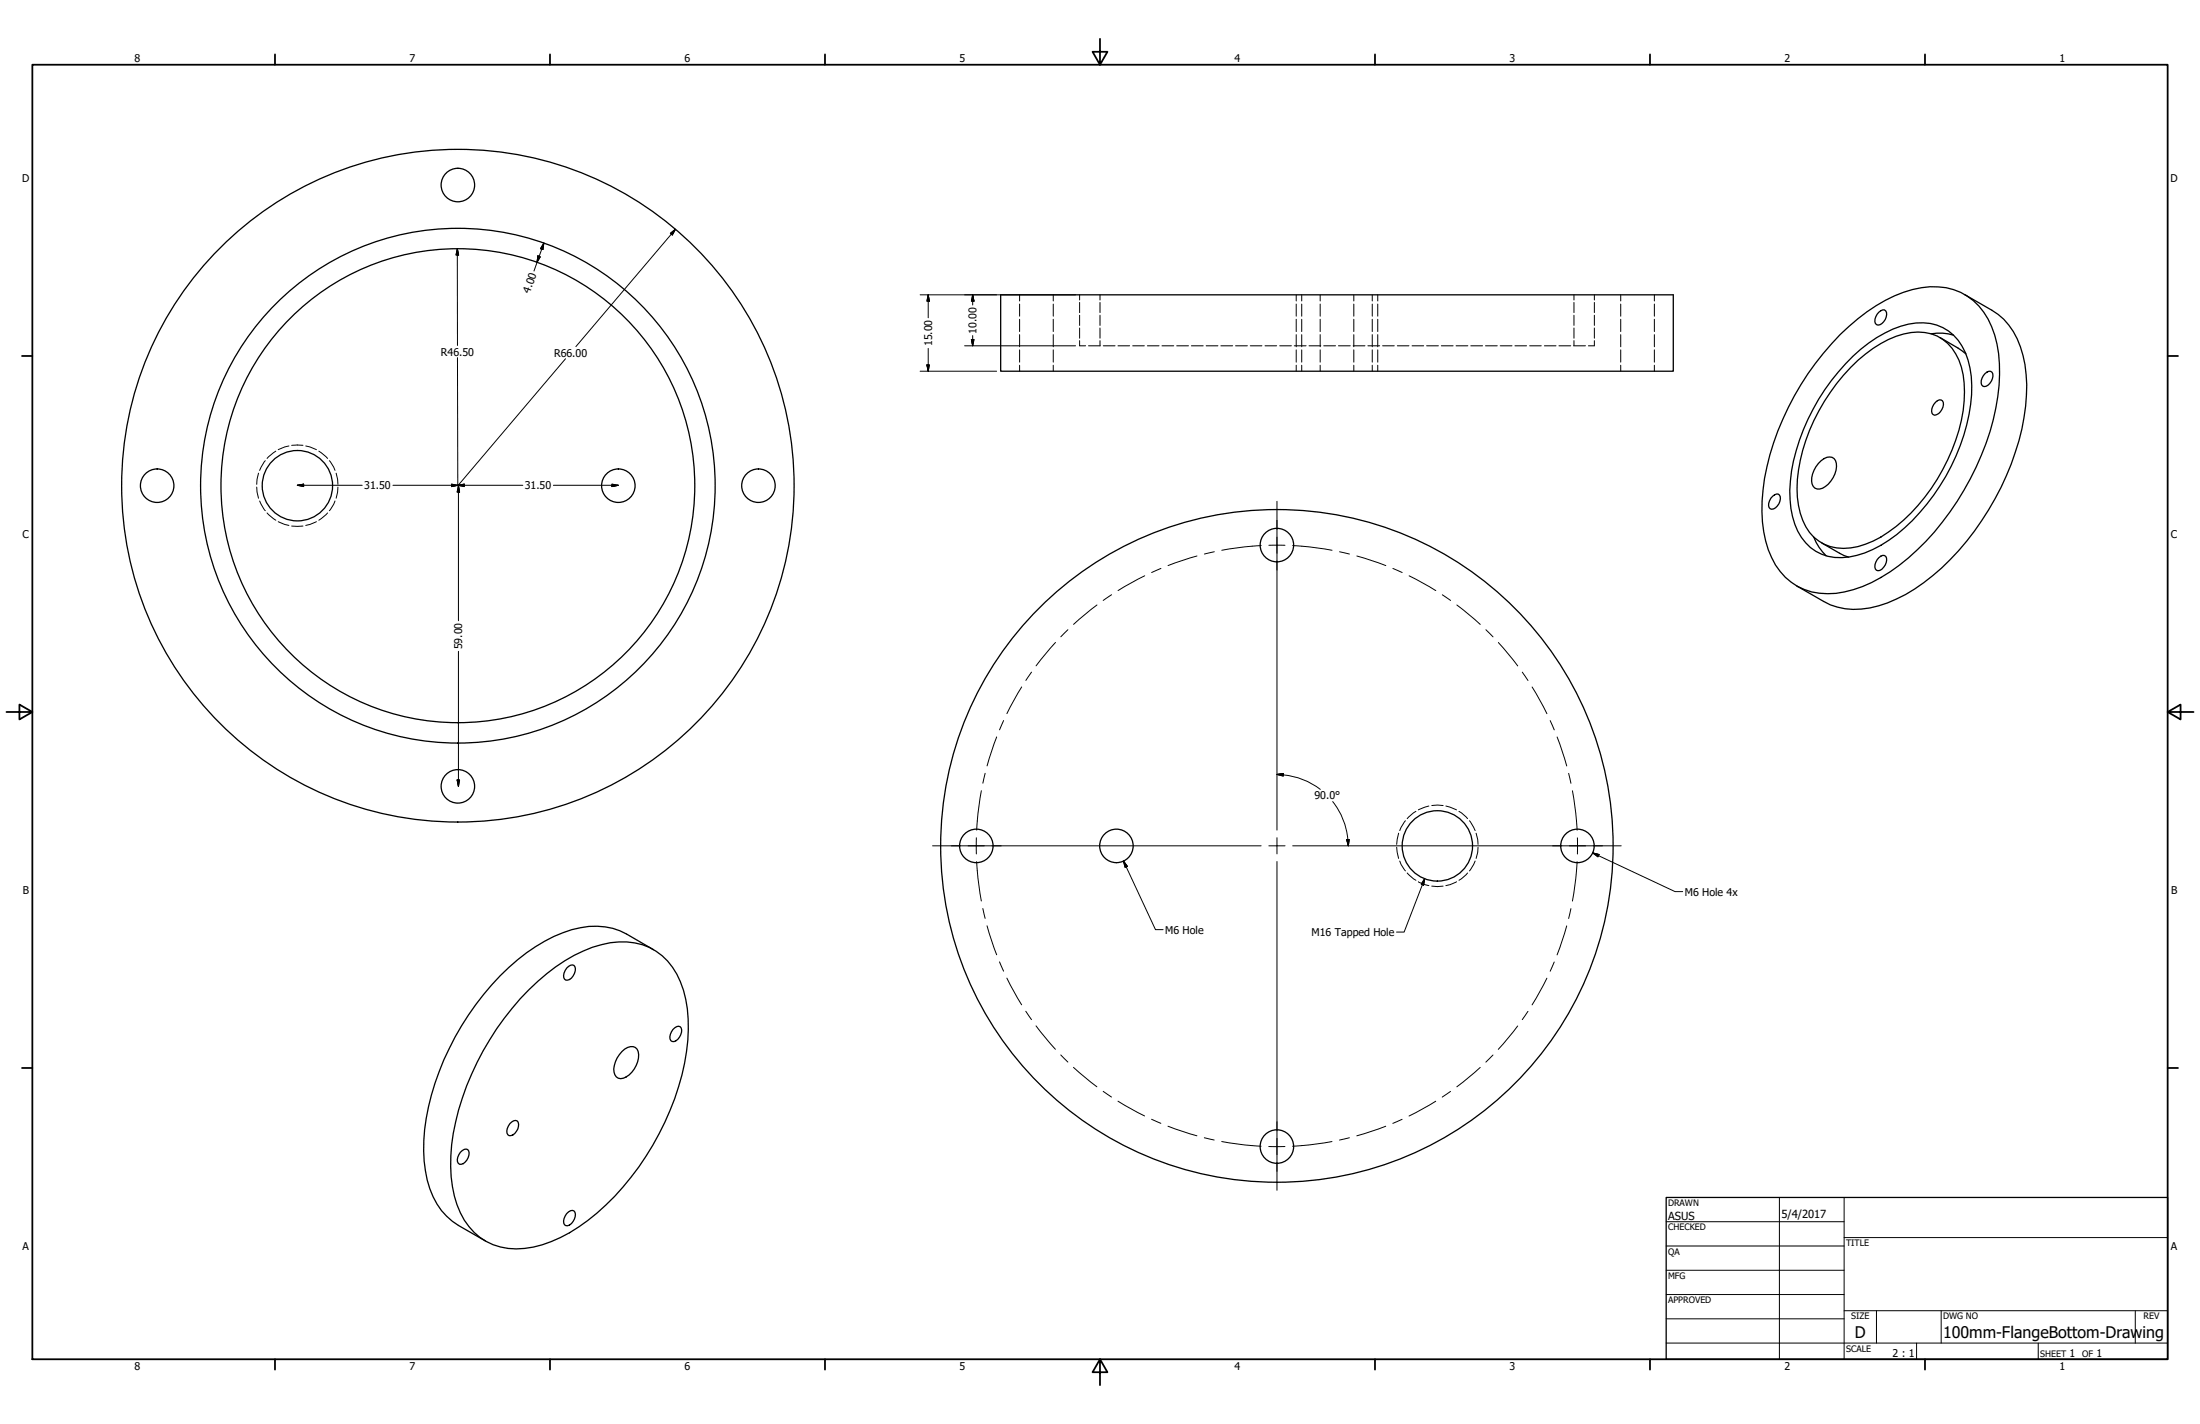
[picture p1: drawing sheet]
<svg xmlns="http://www.w3.org/2000/svg" width="864mm" height="559mm" viewBox="0 0 864 559" stroke-linecap="round" stroke-linejoin="round" font-family="sans-serif">
<!-- layer: Visible (ANSI) -->
<g fill="none" stroke="#000" stroke-width=".51">
<path d="M392.8 115.7h264v30h-264zM771.3 115.6l10.6 6.1a26.9 26.9 0 0 1 12.2 17.8 69.3 69.3 0 0 1-3 38 107.7 107.7 0 0 1-36 51.2 46.7 46.7 0 0 1-27.7 10.4 24.5 24.5 0 0 1-11.5-3.1l-10.6-6.1M722.3 131.3a65.3 65.3 0 0 1 28.5-17.7 25.1 25.1 0 0 1 26 6.5 38.2 38.2 0 0 1 8.1 26.8 100.9 100.9 0 0 1-22.5 58.1 79.8 79.8 0 0 1-31.3 25.2 29.9 29.9 0 0 1-25.5-.1 28.4 28.4 0 0 1-13.3-21.4 79.6 79.6 0 0 1 7.5-44.2 109.5 109.5 0 0 1 22.5-33.2zM727.4 139.8a44.9 44.9 0 0 1 24.8-13.1 18.6 18.6 0 0 1 20.3 14.6 51.2 51.2 0 0 1-1.6 29.5 81.1 81.1 0 0 1-29.5 41.2 31.1 31.1 0 0 1-23.9 6.3 19.7 19.7 0 0 1-13.9-15.6 54.9 54.9 0 0 1 2.8-30 83.8 83.8 0 0 1 21-32.9zM737.6 122.5a1.81 1.81 0 0 1 2.6-.5 4.2 4.2 0 0 1-3 5.6 1.68 1.68 0 0 1-1.2-2.4l.9-1.9zM758 131a19.2 19.2 0 0 1 8.8 .5M761.6 132.5l7 4.1 3.1 2.3M726.4 144.2a43.5 43.5 0 0 1 23.8-13.7 16.8 16.8 0 0 1 18.8 10.9 44.3 44.3 0 0 1 0 27.4 73.8 73.8 0 0 1-30.7 42 26.3 26.3 0 0 1-19.8 3.7 17.2 17.2 0 0 1-11.8-13.1 48.7 48.7 0 0 1 2.2-28.6 78.5 78.5 0 0 1 17.5-28.6zM759.8 157.8a1.6 1.6 0 0 1 2-.9 1.6 1.6 0 0 1 1.1 1.9 4.6 4.6 0 0 1-3.4 4.1 1.71 1.71 0 0 1-1.2-2.4l.8-1.9zM779.3 146.6a1.81 1.81 0 0 1 2.6-.5 4.3 4.3 0 0 1-3 5.6 1.71 1.71 0 0 1-1.2-2.4l.9-1.9zM695.8 194.8a1.81 1.81 0 0 1 2.7-.6 4.2 4.2 0 0 1-3 5.6 1.68 1.68 0 0 1-1.2-2.3l.8-2zM714.9 180.8a3.4 3.4 0 0 1 5.6 0 9.6 9.6 0 0 1-6.1 11.1 2.74 2.74 0 0 1-3.3-3.1 10.8 10.8 0 0 1 3.8-8z"/>
<path d="M712 210.7a20.7 20.7 0 0 0 4.9 7.4M715.1 213l7 4.1 3.6 1.5M737.6 218.8a1.81 1.81 0 0 1 2.6-.5 4.3 4.3 0 0 1-3 5.7 1.71 1.71 0 0 1-1.2-2.4l.9-2zM222.4 379.9a2 2 0 0 1 3.3-.6 4.2 4.2 0 0 1-3.6 5.3 3.1 3.1 0 0 1 .3-4.7zM256.5 372.7l-10.6-6.2a28.9 28.9 0 0 0-24.9-.5 79.7 79.7 0 0 0-34.2 28.1 103.1 103.1 0 0 0-20.4 53.4 41.1 41.1 0 0 0 6.9 27.5l4.2 4.2 13.1 7.8M207.6 388.4a63.8 63.8 0 0 1 28.5-17.7 25.3 25.3 0 0 1 26 6.4 38.2 38.2 0 0 1 8.1 26.8 100.9 100.9 0 0 1-22.6 58.1 79.8 79.8 0 0 1-31.3 25.2 29.3 29.3 0 0 1-25.4 0 28.4 28.4 0 0 1-13.3-21.5 72.3 72.3 0 0 1 3.9-34.8 111.5 111.5 0 0 1 26.1-42.5zM244.2 412.6a3.9 3.9 0 0 1 5.9-.9 9.1 9.1 0 0 1-4.3 10.9 2.84 2.84 0 0 1-3 .6 2.84 2.84 0 0 1-1.8-2.4 10.3 10.3 0 0 1 3.2-8.2zM264.2 404a2 2 0 0 1 3.2-.6 4.6 4.6 0 0 1-2.9 5.3h-.7a3.1 3.1 0 0 1 .4-4.7zM180.7 452.2a2 2 0 0 1 3.3-.6 4.2 4.2 0 0 1-3.6 5.3 3.1 3.1 0 0 1 .3-4.7zM200.2 440.9a2 2 0 0 1 3.2-.5 4.2 4.2 0 0 1-3.6 5.2 3.1 3.1 0 0 1 .4-4.7zM222.4 476.2a2 2 0 0 1 3.3-.5 4.6 4.6 0 0 1-2.9 5.3l-.7-.1a3.1 3.1 0 0 1 .3-4.7z"/>
<circle cx="179.7" cy="72.6" r="6.6"/>
<circle cx="61.7" cy="190.6" r="6.6"/>
<circle cx="116.7" cy="190.6" r="13.8"/>
<circle cx="179.7" cy="190.6" r="93"/>
<circle cx="179.7" cy="190.6" r="132"/>
<circle cx="179.7" cy="190.6" r="101"/>
<circle cx="242.7" cy="190.6" r="6.6"/>
<circle cx="297.7" cy="190.6" r="6.6"/>
<circle cx="501.2" cy="213.9" r="6.6"/>
<circle cx="179.7" cy="308.6" r="6.6"/>
<circle cx="383.3" cy="331.9" r="6.6"/>
<circle cx="438.2" cy="331.9" r="6.6"/>
<circle cx="501.2" cy="331.9" r="132"/>
<circle cx="564.2" cy="331.9" r="13.8"/>
<circle cx="619.2" cy="331.9" r="6.6"/>
<circle cx="501.2" cy="449.9" r="6.6"/>
</g>
<!-- layer: Hidden (ANSI) -->
<g fill="none" stroke="#000" stroke-width=".39">
<path d="M400.2 115.7v2.4M400.2 119.3v4.8M413.4 115.7v2.4M413.4 119.3v4.8M423.8 115.7v2M423.8 118.7v4M431.8 115.7v2M431.8 118.7v4M511 115.7v2.4M511 119.3v4.8M518.2 115.7v2.4M518.2 119.3v4.8"/>
<path d="M531.4 115.7v2.4M531.4 119.3v4.8M538.7 115.7v2.4M538.7 119.3v4.8M617.9 115.7v2M617.9 118.7v4M625.9 115.7v2M625.9 118.7v4M636.2 115.7v2.4M636.2 119.3v4.8M649.4 115.7v2.4M649.4 119.3v4.8"/>
<path d="M400.2 125.3v4.8M400.2 131.3v4.8M400.2 137.3v4.8M413.4 125.3v4.8M413.4 131.3v4.8M413.4 137.3v4.8M423.8 133.7v2h2.3M423.8 123.7v4M423.8 128.7v4M427.3 135.7h4.6M431.8 123.7v4M431.8 128.7v4"/>
<path d="M431.8 133.7v2M433.1 135.7h4.6M438.8 135.7h4.6M444.6 135.7h4.6M450.4 135.7h4.6M456.1 135.7h4.7M461.9 135.7h4.6M467.7 135.7h4.6M473.5 135.7h4.6M479.2 135.7h4.7M485 135.7h4.6M490.8 135.7h4.6"/>
<path d="M496.6 135.7h4.5M502.3 135.7h4.6M508.1 135.7h4.6M511 125.3v4.8M511 131.3v4.8M511 137.3v4.8M513.8 135.7h4.7M518.2 125.3v4.8M518.2 131.3v4.8M518.2 137.3v4.8M519.6 135.7h4.7M525.4 135.7h4.6"/>
<path d="M531.2 135.7h4.6M531.4 125.3v4.8M531.4 131.3v4.8M531.4 137.3v4.8M537 135.7h4.6M538.7 125.3v4.8M538.7 131.3v4.8M538.7 137.3v4.8M542.7 135.7h4.6M548.5 135.7h4.6M554.3 135.7h4.6M560 135.7h4.6"/>
<path d="M565.8 135.7h4.6M571.6 135.7h4.6M577.3 135.7h4.7M583.1 135.7h4.7M588.9 135.7h4.6M594.7 135.7h4.5M600.5 135.7h4.5M606.2 135.7h4.6M611.9 135.7h4.7M617.7 135.7h4.7M617.9 123.7v4M617.9 128.7v4"/>
<path d="M617.9 133.7v2M625.9 133.7v2h-2.4M625.9 123.7v4M625.9 128.7v4M636.2 125.3v4.8M636.2 131.3v4.8M636.2 137.3v4.8M649.4 125.3v4.8M649.4 131.3v4.8M649.4 137.3v4.8M400.2 143.3v2.4M413.4 143.3v2.4"/>
<path d="M511 143.3v2.4M518.2 143.3v2.4M531.4 143.3v2.4M538.7 143.3v2.4M636.2 143.3v2.4M649.4 143.3v2.4"/>
</g>
<!-- layer: Hidden Narrow (ANSI) -->
<g fill="none" stroke="#000" stroke-width=".39">
<path d="M508.8 115.7v2.4M508.8 119.3v4.8M540.8 115.7v2.4M540.8 119.3v4.8M508.8 125.3v4.8M508.8 131.3v4.8M508.8 137.3v4.8M540.8 125.3v4.8M540.8 131.3v4.8M540.8 137.3v4.8M508.8 143.3v2.4M540.8 143.3v2.4"/>
<path d="M108.3 177l-3.5 2.9M113.4 175l-4.2 1.5M114.5 174.8h4.4M120 175l4.2 1.5M125.2 177l3.4 2.9M100.8 191.1l.7 4.4M101.5 185.7l-.7 4.4M101.9 196.6l2.2 3.8M104.1 180.8l-2.2 3.8M129.3 180.8l1.7 2.5 .5 1.3M131.5 196.6l-.5 1.3-1.7 2.5M132 185.7l.7 4.4"/>
<path d="M132.7 191.1l-.7 4.4M104.8 201.3l3.5 2.9M109.2 204.7l4.2 1.5M114.5 206.4h4.4M124.2 204.7l-4.2 1.5M128.6 201.3l-3.4 2.9M555.8 318.4l-3.4 2.8M560.9 316.3l-4.1 1.5M562 316.1h4.5M567.6 316.3l4.2 1.5M572.7 318.4l3.4 2.8M548.3 332.5l.7 4.4"/>
<path d="M549 327l-.7 4.3M549.5 337.9l.5 1.3 1.7 2.6M551.7 322.1l-2.2 3.8M576.8 322.1l2.3 3.8M579.1 337.9l-2.3 3.9M579.4 327l.7 2.4 .1 1.9M580.2 332.5l-.1 2-.7 2.4M552.4 342.6l3.4 2.8M556.8 346l4.1 1.5M562 347.7h4.5M571.8 346l-2.6 1.2-1.6 .3M576.1 342.6l-3.4 2.8"/>
</g>
<!-- layer: Border (ANSI) -->
<g fill="none" stroke="#000" stroke-width=".7">
<path d="M431.8 15.2v10.2l-2.9-5.1h5.8l-2.9 5.1M12.7 25.4h838.2v508h-838.2zM107.9 21.3v4.1M215.9 21.3v4.1M323.8 21.3v4.1M539.8 21.3v4.1M647.7 21.3v4.1M755.6 21.3v4.1M8.6 139.7h4.1M850.9 139.7h4.1M2.5 279.4h10.2l-5.1-2.9v5.8l5.1-2.9M850.9 279.4l5.1 2.9v-5.8l-5.1 2.9h10.2"/>
<path d="M8.6 419.1h4.1M850.9 419.1h4.1M107.9 533.4v4.1M215.9 533.4v4.1M323.8 533.4v4.1M431.8 533.4l2.9 5.1h-5.8l2.9-5.1v10.2M539.8 533.4v4.1M647.7 533.4v4.1M755.6 533.4v4.1"/>
</g>
<!-- layer: Title (ANSI) -->
<g fill="none" stroke="#000" stroke-width=".39">
<path d="M654 479.4h69.9M698.5 469.9v63.5M723.9 469.9v63.5M654 488.9h69.9M654 498.5h69.9M723.9 485.6h127M654 508h69.9M654 517.5h69.9M723.9 514.3h127M736.6 514.3v12.7M762 514.3v12.7M838.2 514.3v12.7"/>
<path d="M654 527h196.9M752.3 527v6.4M800.1 527v6.4"/>
</g>
<path d="M654 469.9h196.9v63.5h-196.9z" fill="none" stroke="#000" stroke-width=".51"/>
<!-- layer: Dimension (ANSI) -->
<g fill="none" stroke="#000" stroke-width=".39">
<path d="M179.5 97.6l.5 2.5h-1zM179.5 97.6l.1 38M213.5 95.4l-.4 2.5-.9-.3zM213.5 95.4l-3.9 11M263.1 91.6l2-1.6-1.2 2.2zM265.1 90l-39 46M211.1 100.4l1 .4-1.3 2.1zM361.2 115.7h61M364.4 115.7l.4 2.5h-.9zM364.4 115.7v9M381.8 115.7l.5 2.5h-1zM381.8 115.7v4"/>
<path d="M364.4 136.7v9M378.7 135.7h43.5M381.3 133.2h1l-.5 2.5zM381.8 131.7v4M179.6 140.3l.1 50.3 42.3-49.8M361.2 145.7h30M363.9 143.2h.9l-.4 2.5zM116.7 190.4l2.5-.4v.9zM116.7 190.4h25.5M154.2 190.4h51M177.2 190l2.5 .4-2.5 .5zM179.7 190.4l2.5-.4v.9z"/>
<path d="M180 190.6l.4 2.5h-.9zM180 190.6v53M217.2 190.4h25.5M240.2 190l2.5 .4-2.5 .5zM180 255.6v53M179.5 306.1h.9l-.4 2.5zM501.3 303.9l2.4-.4v1zM501.3 303.9l2.4 .1M503.7 304.1a28 28 0 0 1 14.6 5.7M523.1 314.6a28 28 0 0 1 6 14.9M441 337.9l1.5 2.1-.9 .4zM441 337.9l12.6 26.9h3"/>
<path d="M528.6 329.4h1.1l-.4 2.5zM529.1 329.4l.2 2.5M625.2 334.7l2.5 .6-.4 .9zM625.2 334.7l32.3 15.2h3M559.2 344.8l-.4 2.5-.9-.3zM559.2 344.8l-8 21h-3"/>
</g>
<g fill="#000" stroke="#000" stroke-width=".39">
<path d="M213.5 95.4l-.4 2.5zM213.5 95.4l-.4 2.5-.9-.3zM265.1 90l-1.2 2.2zM263.1 91.6l2-1.6-1.2 2.2zM179.5 97.6l.5 2.5zM179.5 97.6l.5 2.5h-1zM211.1 100.4l-.3 2.5zM211.1 100.4l1 .4-1.3 2.1zM364.4 115.7l.4 2.5zM364.4 115.7l.4 2.5h-.9zM381.8 115.7l.5 2.5zM381.8 115.7l.5 2.5h-1z"/>
<path d="M381.3 133.2l.5 2.5zM381.3 133.2h1l-.5 2.5zM363.9 143.2l.5 2.5zM363.9 143.2h.9l-.4 2.5zM116.7 190.4l2.5-.4zM116.7 190.4l2.5-.4v.9zM177.2 190.9l2.5-.5zM177.2 190l2.5 .4-2.5 .5zM180 190.6l.4 2.5zM180 190.6l.4 2.5h-.9zM179.7 190.4l2.5-.4zM179.7 190.4l2.5-.4v.9z"/>
<path d="M240.2 190.9l2.5-.5zM240.2 190l2.5 .4-2.5 .5zM179.5 306.1l.5 2.5zM179.5 306.1h.9l-.4 2.5zM501.3 303.9l2.4-.4zM501.3 303.9l2.4-.4v1zM441 337.9l1.5 2.1zM441 337.9l1.5 2.1-.9 .4zM528.6 329.4l.7 2.5zM528.6 329.4h1.1l-.4 2.5zM625.2 334.7l2.5 .6zM625.2 334.7l2.5 .6-.4 .9z"/>
<path d="M559.2 344.8l-.4 2.5zM559.2 344.8l-.4 2.5-.9-.3z"/>
</g>
<!-- layer: Center Mark (ANSI) -->
<path d="M501.3 196.7v129.1M366.1 331.9h128.9M498.1 331.9h6.3M501.3 328.7v6.4M501.3 338.1v129M507.4 331.9h129" fill="none" stroke="#000" stroke-width=".39"/>
<!-- layer: Centerline (ANSI) -->
<g fill="none" stroke="#000" stroke-width=".39">
<path d="M469.9 218.2l-11.4 3.7M476.7 216.5l-3.9 .9M495.1 214.1l-8 .7-7.5 1.1M498.1 214h6.3M507.4 214.1l8 .7 7.5 1.1M525.8 216.5l3.9 .9M532.6 218.2l11.4 3.7M430.6 237.4l-9.2 7.6M436.3 233.4l-3.2 2.2M449.4 225.9l-10.5 5.9M455.7 223.1l-3.6 1.6M546.8 223.1l3.6 1.6"/>
<path d="M553.1 226l10.5 5.8M566.2 233.4l3.2 2.2M571.9 237.4l9.2 7.6M414.3 252.1l-7.6 9.2M419.2 247.1l-2.8 2.8M583.3 247.1l2.8 2.8M588.2 252.1l7.6 9.2M401.1 269.6l-5.8 10.4M404.9 263.7l-2.2 3.3M597.6 263.8l2.2 3.2M601.4 269.6l5.8 10.5M391.2 289.2l-3.7 11.4"/>
<path d="M394 282.7l-1.6 3.7M608.5 282.8l1.6 3.6M611.2 289.2l3.8 11.4M385.2 310.3l-1.1 7.5-.7 8M386.7 303.5l-.9 3.8M615.8 303.5l.9 3.9M617.3 310.3l1.1 7.5 .7 8M383.3 328.8v6.3M383.4 338.1l.7 7.9 1.1 7.6M619.1 338.1l-.7 8-1.2 7.5M619.2 328.8v6.3M385.8 356.5l.9 3.9"/>
<path d="M616.7 356.6l-.9 3.8M387.5 363.3l3.7 11.4M392.4 377.5l1.6 3.6M610.1 377.5l-1.6 3.6M615 363.3l-3.8 11.4M395.2 383.8l5.8 10.5M402.7 396.8l2.2 3.3M599.8 396.9l-2.3 3.2M607.2 383.9l-5.8 10.4M406.7 402.6l7.6 9.2M416.4 414l2.8 2.8M421.4 418.8l9.2 7.7"/>
<path d="M581.1 418.9l-9.3 7.6M586.1 414l-2.8 2.8M595.8 402.6l-7.7 9.2M433 428.3l3.3 2.2M438.8 432.1l10.5 5.8M452 439.2l3.7 1.6M550.4 439.2l-3.6 1.6M563.6 432.1l-10.5 5.8M569.4 428.3l-3.3 2.2M458.5 441.9l11.3 3.8M472.7 446.5l3.9 .9M479.6 448l7.5 1.1 8 .7"/>
<path d="M498 449.9h6.4M522.9 448l-7.6 1.1-7.9 .7M529.7 446.5l-3.9 .9M544 442l-11.4 3.7"/>
</g>
<g font-size="6.3">
<text x="728.1" y="524.9">D</text>
<text x="762.8" y="525">100mm-FlangeBottom-Drawing</text>
</g>
<g font-size="4.4">
<text x="654.8" y="478.6">ASUS</text>
<text x="699.3" y="478">5/4/2017</text>
</g>
<g font-size="4.2">
<text x="52.8" y="24.4">8</text>
<text x="160.8" y="24.4">7</text>
<text x="268.7" y="24.4">6</text>
<text x="376.7" y="24.4">5</text>
<text x="484.6" y="24.4">4</text>
<text x="592.6" y="24.4">3</text>
<text x="700.5" y="24.4">2</text>
<text x="808.5" y="24.4">1</text>
<text x="8.8" y="71.4">D</text>
<text x="852" y="71.4">D</text>
<text x="208" y="115.3" transform="rotate(-71 208 115.3)">4.00</text>
<text x="383.3" y="130.9" transform="rotate(-90 383.3 130.9)">10.00</text>
<text x="365.9" y="135.9" transform="rotate(-90 365.9 135.9)">15.00</text>
<text x="173.1" y="139.5">R46.50</text>
<text x="217.5" y="140">R66.00</text>
<text x="143" y="192">31.50</text>
<text x="206" y="192">31.50</text>
<text x="8.9" y="211.1">C</text>
<text x="852.2" y="211.1">C</text>
<text x="181.5" y="254.8" transform="rotate(-90 181.5 254.8)">59.00</text>
<text x="516" y="313.6">90.0°</text>
<text x="9" y="350.8">B</text>
<text x="661.4" y="351.4">M6 Hole 4x</text>
<text x="852.2" y="350.8">B</text>
<text x="457.4" y="366.3">M6 Hole</text>
<text x="514.9" y="367.3">M16 Tapped Hole</text>
<text x="8.9" y="490.5">A</text>
<text x="852.2" y="490.5">A</text>
<text x="742.9" y="532.6">2 : 1</text>
<text x="812.4" y="532.6">1</text>
<text x="823" y="532.6">1</text>
<text x="52.8" y="537.5">8</text>
<text x="160.8" y="537.5">7</text>
<text x="268.7" y="537.5">6</text>
<text x="376.7" y="537.5">5</text>
<text x="484.6" y="537.5">4</text>
<text x="592.6" y="537.5">3</text>
<text x="700.5" y="537.5">2</text>
<text x="808.5" y="537.5">1</text>
</g>
<g font-size="3.5">
<text x="654.8" y="473.2">DRAWN</text>
<text x="654.8" y="482.8">CHECKED</text>
<text x="724.7" y="488.9">TITLE</text>
<text x="654.8" y="492.3">QA</text>
<text x="654.8" y="501.8">MFG</text>
<text x="654.8" y="511.4">APPROVED</text>
<text x="726.7" y="517.7">SIZE</text>
<text x="762.8" y="517.7">DWG NO</text>
<text x="841.4" y="517.7">REV</text>
<text x="724.7" y="530.4">SCALE</text>
<text x="800.9" y="532.6">SHEET</text>
<text x="817.4" y="532.6">OF</text>
</g>
</svg>
